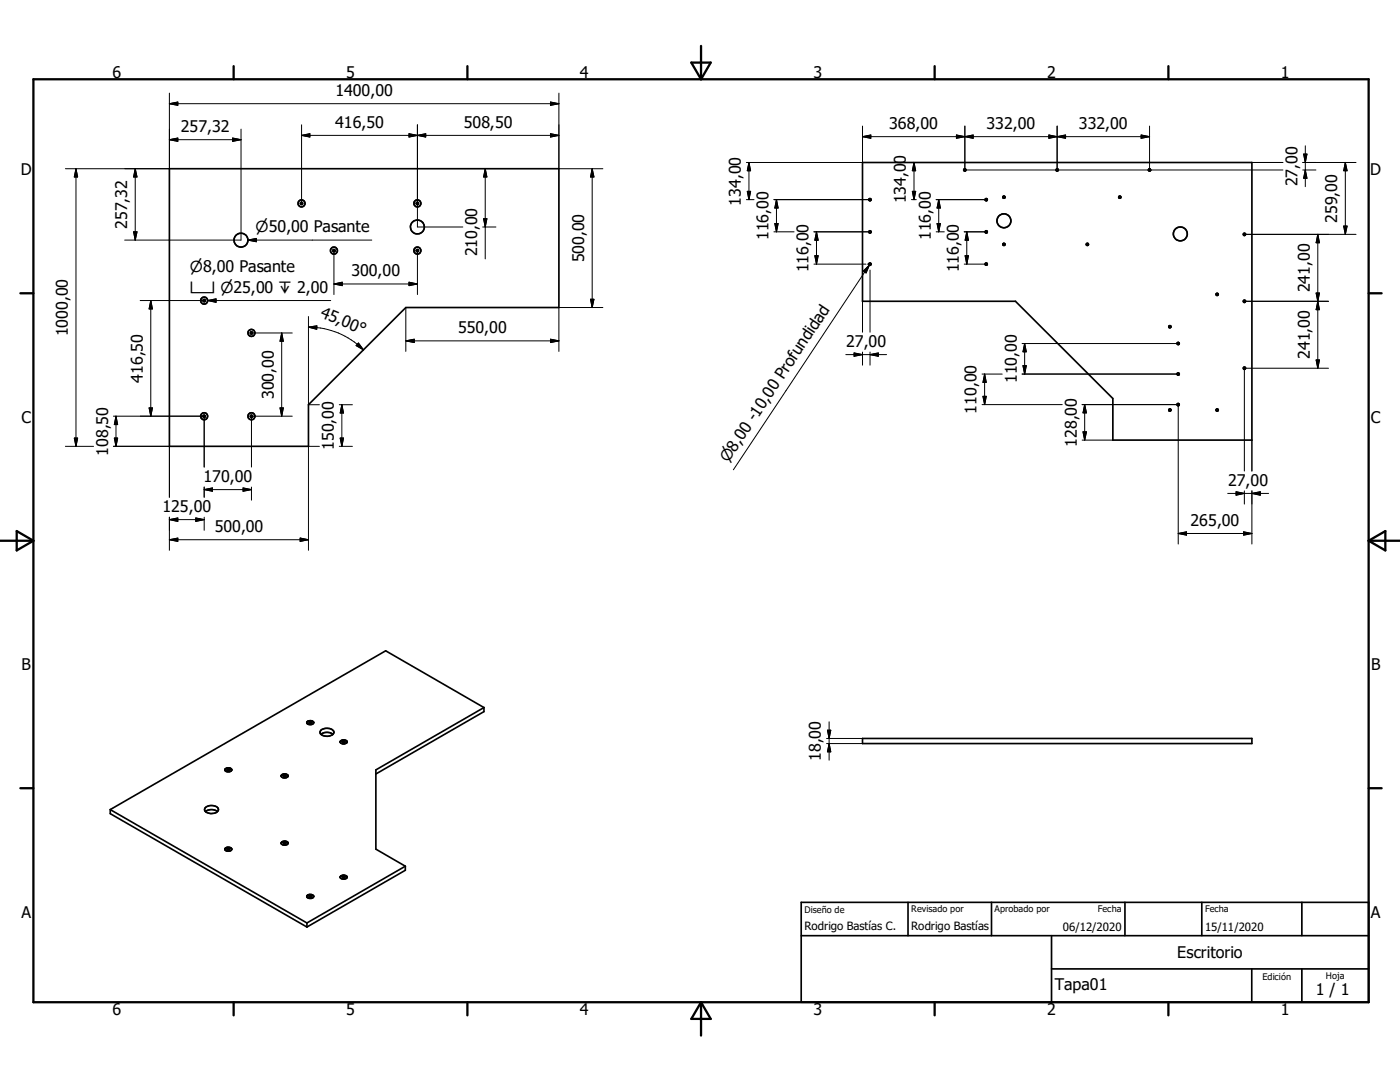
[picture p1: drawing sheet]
<svg xmlns="http://www.w3.org/2000/svg" width="279mm" height="216mm" viewBox="0 0 279 216" stroke-linecap="round" stroke-linejoin="round" font-family="sans-serif">
<g fill="none" stroke="#000" stroke-width=".33">
<path d="M33.8 33.7h77.7v27.7h-30.5l-19.4 19.4v8.3h-27.8zM172.1 32.4h77.7v55.4h-27.7v-8.3l-19.4-19.4h-30.6zM196.7 39.7l.2-.1a.23 .23 0 0 1 .1 .4 .23 .23 0 0 1-.3 0 .23 .23 0 0 1 0-.3zM50 66.3h.3v.3l-.3-.1zM44.9 153.6l.4-.3 .6 .1 .3 .2M45.4 153.6a.21 .21 0 0 1 .2 0 .21 .21 0 0 1 .1 .2h-.3zM46.2 153.6a.75 .75 0 0 0-.7-.4 .75 .75 0 0 0-.6 .5M46.2 153.6a.82 .82 0 0 1-1.3 .1M56.1 154.8a.87 .87 0 0 1 1.4 .1M56.2 154.6a.73 .73 0 0 1 1.3 .3 .81 .81 0 0 1-1.4-.1zM56.6 154.8h.4a.18 .18 0 0 1-.2 .3 .18 .18 0 0 1-.2-.3zM61.2 144.2a.84 .84 0 0 1 1.4 0"/>
<path d="M61.3 144a.73 .73 0 0 1 1.3 .3 .73 .73 0 0 1-.8 .3 .73 .73 0 0 1-.5-.5zM64.1 146.5a2.06 2.06 0 0 1 2.3 0M66.4 146.5a.71 .71 0 0 0 .1-.8 .71 .71 0 0 0-.7-.3 1.45 1.45 0 0 0-1.9 .8l.2 .3M66.4 146.5a1.98 1.98 0 0 1-2.3 0M67.9 148a.98 .98 0 0 1 1.3 0M68.4 148l.4 .1a.19 .19 0 0 1-.2 .2 .19 .19 0 0 1-.2-.3zM69.2 148a.73 .73 0 0 1-.6 .4 .73 .73 0 0 1-.7-.4M69.3 148a.8 .8 0 0 0-1.4 .1M96.6 141.2l-21.6 12.4v15.8l5.9 3.4M96.6 141.2l-19.6-11.3-55 31.6M96.6 141.2v.8l-21.6 12.4M172.1 147.4h77.7v1h-77.7z"/>
<path d="M22 161.5v.9l39.3 22.6M22 161.5l39.3 22.7M41 161.2a1.8 1.8 0 0 1 2.6 .2 1.07 1.07 0 0 1-1.3 .9 1.04 1.04 0 0 1-1.4-1zM41 162a1.94 1.94 0 0 1 2.4 0M44.9 169.5a.83 .83 0 0 1 1.3 0M45 169.2a.73 .73 0 0 1 1.2 .4 .81 .81 0 0 1-1.3-.2zM45.4 169.4l.3 .1a.17 .17 0 0 1-.1 .2 .18 .18 0 0 1-.2-.3zM56.1 168.1a.81 .81 0 0 1 1.4 .2 .8 .8 0 0 1-1.4-.1zM56.6 168.3l.4-.1a.21 .21 0 0 1-.1 .3 .21 .21 0 0 1-.3-.1zM57.5 168.2l-.5-.3h-.4l-.5 .4M61.2 178.9a.83 .83 0 0 1 1.4 0M61.3 178.7a.73 .73 0 0 1 1.3 .3 .73 .73 0 0 1-.8 .3 .73 .73 0 0 1-.5-.5z"/>
<path d="M67.9 175a.98 .98 0 0 1 1.3 0M68.4 175l.4 .1a.19 .19 0 0 1-.2 .1 .19 .19 0 0 1-.2-.2zM69.3 175a.74 .74 0 0 1-.7 .4 .74 .74 0 0 1-.7-.4M69.3 175a.8 .8 0 0 0-1.4 .1M80.9 172.8v.9l-19.6 11.3M80.9 172.8l-19.6 11.4M61.3 184.2v.8M159.9 186.7h113.2M159.9 180.1h113.2v19.9h-113.2zM181.2 180.1v6.6M197.9 180.1v6.6M209.9 193.3h63.2"/>
<path d="M209.9 186.7v13.3M224.5 180.1v6.6M239.8 180.1v6.6M249.8 193.3v6.7M259.8 180.1v6.6M259.8 193.3v6.7"/>
<circle cx="173.6" cy="39.8" r=".22"/>
<circle cx="192.5" cy="33.9" r=".22"/>
<circle cx="200.4" cy="39.3" r=".22"/>
<circle cx="211" cy="33.9" r=".22"/>
<circle cx="223.5" cy="39.3" r=".22"/>
<circle cx="229.4" cy="33.9" r=".22"/>
<circle cx="40.7" cy="60" r=".23"/>
<circle cx="40.7" cy="60" r=".69"/>
<circle cx="48.1" cy="47.9" r="1.38"/>
<circle cx="60.2" cy="40.6" r=".69"/>
<circle cx="60.2" cy="40.6" r=".22"/>
<circle cx="66.6" cy="50" r=".23"/>
<circle cx="66.7" cy="50" r=".7"/>
<circle cx="83.3" cy="40.6" r=".22"/>
<circle cx="83.3" cy="50" r=".69"/>
<circle cx="83.3" cy="45.3" r="1.39"/>
<circle cx="83.3" cy="50" r=".22"/>
<circle cx="83.3" cy="40.6" r=".69"/>
<circle cx="173.6" cy="46.3" r=".23"/>
<circle cx="173.6" cy="52.7" r=".22"/>
<circle cx="196.8" cy="46.3" r=".22"/>
<circle cx="196.8" cy="52.7" r=".22"/>
<circle cx="200.4" cy="44" r="1.39"/>
<circle cx="200.4" cy="48.8" r=".22"/>
<circle cx="217" cy="48.8" r=".22"/>
<circle cx="235.6" cy="46.7" r="1.38"/>
<circle cx="242.9" cy="58.7" r=".22"/>
<circle cx="248.4" cy="46.8" r=".23"/>
<circle cx="50.2" cy="66.4" r=".69"/>
<circle cx="233.5" cy="65.2" r=".22"/>
<circle cx="235.1" cy="74.6" r=".22"/>
<circle cx="235.1" cy="68.5" r=".22"/>
<circle cx="248.4" cy="60.1" r=".22"/>
<circle cx="248.4" cy="73.5" r=".23"/>
<circle cx="40.7" cy="83.1" r=".69"/>
<circle cx="40.7" cy="83.1" r=".22"/>
<circle cx="50.2" cy="83.1" r=".22"/>
<circle cx="50.2" cy="83.1" r=".69"/>
<circle cx="233.5" cy="81.8" r=".22"/>
<circle cx="235.1" cy="80.7" r=".23"/>
<circle cx="242.9" cy="81.8" r=".22"/>
<circle cx="61.9" cy="144.2" r=".18"/>
<circle cx="61.9" cy="178.9" r=".18"/>
</g>
<g fill="none" stroke="#000" stroke-width=".46">
<path d="M6.7 15.8h266.4v184.2h-266.4zM46.6 13.2v2.6M93.3 13.2v2.6M138 12.5h3.8l-1.9 3.3zM139.9 9.2v6.6M186.5 13.2v2.6M233.2 13.2v2.6M4.1 58.5h2.6M273.1 58.5h2.6M0 107.9h6.7M3.3 106l3.4 1.9-3.4 1.9zM273.1 107.9h6.3"/>
<path d="M273.1 107.9l3.4-1.9v3.8zM4.1 157.3h2.6M273.1 157.3h2.6M46.6 200v2.6M93.3 200v2.6M139.9 200v6.6M139.9 200l1.9 3.3h-3.8zM186.5 200v2.6M233.2 200v2.6"/>
</g>
<g fill="none" stroke="#000" stroke-width=".2">
<path d="M33.8 18.6v15.1h-20.8M111.5 18.6v15.1h8.8M15.2 33.7l.3 1.6h-.7zM15.2 33.7v55.4M27 33.7l.3 1.6h-.6zM27 33.7v14.2M33.8 20.7l1.7-.3v.6zM33.8 27.9l1.7-.4v.7zM33.8 20.7h77.7M33.8 27.9h14.3M46.4 27.5l1.7 .4-1.7 .3zM48.1 25.8v22.1h-23.2"/>
<path d="M60.2 27h51.3M60.2 27l1.6-.3v.6zM60.2 24.9v15.7M81.6 26.7l3.4 .6v-.6l-3.4 .6zM83.3 24.9v20.4h9.1M96.8 33.7l.4 1.6h-.7zM96.8 33.7v18M109.9 20.4l1.6 .3-1.6 .3zM109.9 26.7l1.6 .3-1.6 .3zM118.2 33.7v27.7M118.2 33.7l.3 1.6h-.6zM149 39.8h1.5"/>
<path d="M149.1 38.2h.7l-.3 1.6zM149.5 32.4v7.4M149.5 32.4l.3 1.7h-.7zM154.5 39.8h19.1M155 39.8v6.5M155 39.8l.3 1.7h-.7zM172.1 27.3h57.3M172.1 27.3l1.7-.4v.7zM172.1 25.2v7.2h-23.1M181.9 39.8h1M182.1 38.2h.6l-.3 1.6zM182.4 32.4l.3 1.7h-.6z"/>
<path d="M182.4 32.4v7.4M186.8 39.8h10M187.3 39.8l.4 1.7h-.7zM187.3 39.8v6.5M190.9 26.9l3.3 .7v-.7l-3.3 .7zM192.6 25.2v8.7h63.4M209.3 26.9l1.7 .4-1.7 .3zM211 25.2v8.7M211 27.3l1.7-.4v.7zM227.7 26.9l1.7 .4-1.7 .3zM229.4 25.2v8.7M249.8 32.4h6.2"/>
<path d="M260 32.4h10.6M260 33.9h2.6M260.2 30.7h.6l-.3 1.7zM260.5 29.1v8.1M260.5 33.9l.3 1.7h-.6zM268.5 32.4l.3 1.7h-.6zM268.5 32.4v14.4M26.7 46.3h.6l-.3 1.6zM28 60h12.8M30.1 60v23M30.1 60l.3 1.6h-.6zM41.4 60h24.6"/>
<path d="M41.4 60l1.7-.4v.7zM49.5 47.9h24.7M49.5 47.9l1.7-.3v.6zM66.6 56.7h16.7M66.6 56.7l1.7-.4v.7zM66.6 50v8.8M81.6 56.3l1.7 .4-1.7 .3zM83.3 50v8.8M96.3 45.3h2.7M96.5 43.6h.7l-.4 1.7zM117.9 59.7h.6l-.3 1.7zM154.5 46.3h4"/>
<path d="M154.6 44.6h.7l-.3 1.7zM162.4 46.3h11.2M162.4 52.7h10.4M162.6 51h.7l-.4 1.7zM162.9 46.3v6.4M162.9 46.3l.4 1.6h-.7zM172.3 54.1l1.2-1.2-.7 1.6zM173.1 52.7h.5v.3M173.5 52.9l-27.1 40.8M173.6 53.9v12.4M186.8 46.3h1.7M187 44.6h.7l-.4 1.7z"/>
<path d="M192.4 46.3h4.4M192.4 52.7h4.4M192.6 51h.7l-.4 1.7zM192.9 46.3l.4 1.6h-.7zM192.9 46.3v6.4M248.3 46.8h22.3M262.7 58.5h.6l-.3 1.6zM263 46.8v26.7M263 46.8l.3 1.6h-.6zM268.2 45.1h.6l-.3 1.7zM50.2 66.4h8.1M56.2 66.4v16.6"/>
<path d="M56.2 66.4l.3 1.7h-.6zM61.6 63.2v17.6h2.1M61.6 65.3a15.4 15.4 0 0 1 10.9 4.5M61.6 65.3l1.6-.3v.7zM71.5 68.4l1 1.4-1.4-.8zM81 68h30.5M81 68l1.7-.3v.6zM81 61.4v8.7M109.9 67.7l1.6 .3-1.6 .3zM120.3 61.4h-8.8v8.7M168.8 70.8h8.1M170.5 70.4l1.6 .4-1.6 .3z"/>
<path d="M172.1 60.1v6.2M172.1 70.2v2.7M173.6 70.8l1.7-.4v.7zM173.6 70.2v2.7M196 74.6h4M196.2 79.1h.6l-.3 1.6zM196.5 74.6v6.1M196.5 74.6l.3 1.7h-.6zM204 74.6h31.1M204 68.5h31.1M204.2 73h.6l-.3 1.6zM204.5 68.5v6.1"/>
<path d="M204.5 68.5l.3 1.7h-.6zM248.3 60.1h16.8M262.7 71.8h.6l-.3 1.7zM263 60.1l.3 1.7h-.6zM265.1 73.5h-16.8v20.5M13 89.1h5.7M14.8 87.4h.7l-.3 1.7zM22.6 89.1h11.2v10.1M22.6 83h18.2v10.2M22.8 87.4h.7l-.4 1.7zM23.1 83v6.1M23.1 83l.4 1.7h-.7z"/>
<path d="M29.8 81.4h.6l-.3 1.6zM40.8 97.2v2M40.8 97.7h9.4M40.8 97.7l1.6-.3v.6zM48.5 97.4l1.7 .3-1.7 .3zM50.2 97.2v2.6M55.9 81.4h.6l-.3 1.6zM58.3 83h-8.1v10.2M63.7 89.1h-2.1v20.7M67.7 80.8h2.6M67.7 89.1h2.6M67.9 87.4h.7l-.4 1.7z"/>
<path d="M68.2 80.8v8.3M68.2 80.8l.4 1.6h-.7zM196 80.7h16M216 80.7h19.1v27.9M216 87.8h6.1M216.1 86.2h.7l-.3 1.6zM216.5 80.7v7.1M216.5 80.7l.3 1.7h-.7zM245 98.5h8.2M246.7 98.1l1.6 .4-1.6 .3zM248.3 97.9v2.7M249.8 98.5l1.7-.4v.7z"/>
<path d="M249.8 87.8v6.2M249.8 97.9v10.7M33.8 107.7h27.8M33.8 107.7l1.7-.3v.6zM33.8 103.7l1.7-.3v.6zM33.8 103.2v6.6M33.8 103.7h7M39.1 103.4l1.7 .3-1.7 .3zM40.8 103.2v2.6M59.9 107.4l1.7 .3-1.7 .3zM235.1 106.5h14.7M235.1 106.5l1.7-.4v.7z"/>
<path d="M248.2 106.1l1.6 .4-1.6 .3zM165 148.4h7.1M165 147.4h7.1M165.1 145.7h.7l-.3 1.7zM165.5 144v7.7M165.5 148.4l.3 1.6h-.7z"/>
</g>
<g fill="#000" stroke="#000" stroke-width=".2">
<path d="M15.2 33.7l.3 1.6h-.7zM27 33.7l.3 1.6h-.6zM33.8 20.7l1.7-.3v.6zM33.8 27.9l1.7-.4v.7zM46.4 27.5l1.7 .4-1.7 .3zM60.2 27l1.6-.3v.6zM81.6 26.7l1.7 .3-1.7 .3zM83.3 27l1.7-.3v.6zM96.8 33.7l.4 1.6h-.7zM109.9 26.7l1.6 .3-1.6 .3zM109.9 20.4l1.6 .3-1.6 .3zM118.2 33.7l.3 1.6h-.6z"/>
<path d="M149.1 38.2h.7l-.3 1.6zM149.5 32.4l.3 1.7h-.7zM172.1 27.3l1.7-.4v.7zM182.1 38.2h.6l-.3 1.6zM182.4 32.4l.3 1.7h-.6zM190.9 26.9l1.7 .4-1.7 .3zM192.6 27.3l1.6-.4v.7zM209.3 26.9l1.7 .4-1.7 .3zM211 27.3l1.7-.4v.7zM227.7 26.9l1.7 .4-1.7 .3zM260.2 30.7h.6l-.3 1.7zM260.5 33.9l.3 1.7h-.6z"/>
<path d="M268.5 32.4l.3 1.7h-.6zM26.7 46.3h.6l-.3 1.6zM41.4 60l1.7-.4v.7zM49.5 47.9l1.7-.3v.6zM66.6 56.7l1.7-.4v.7zM81.6 56.3l1.7 .4-1.7 .3zM96.5 43.6h.7l-.4 1.7zM117.9 59.7h.6l-.3 1.7zM154.6 44.6h.7l-.3 1.7zM155 39.8l.3 1.7h-.7zM162.6 51h.7l-.4 1.7zM162.9 46.3l.4 1.6h-.7z"/>
<path d="M172.3 54.1l1.2-1.2-.7 1.6zM187 44.6h.7l-.4 1.7zM187.3 39.8l.4 1.7h-.7zM192.6 51h.7l-.4 1.7zM192.9 46.3l.4 1.6h-.7zM262.7 58.5h.6l-.3 1.6zM263 46.8l.3 1.6h-.6zM268.2 45.1h.6l-.3 1.7zM30.1 60l.3 1.6h-.6zM56.2 66.4l.3 1.7h-.6zM61.6 65.3l1.6-.3v.7zM71.5 68.4l1 1.4-1.4-.8z"/>
<path d="M81 68l1.7-.3v.6zM109.9 67.7l1.6 .3-1.6 .3zM170.5 70.4l1.6 .4-1.6 .3zM173.6 70.8l1.7-.4v.7zM196.2 79.1h.6l-.3 1.6zM196.5 74.6l.3 1.7h-.6zM204.2 73h.6l-.3 1.6zM204.5 68.5l.3 1.7h-.6zM262.7 71.8h.6l-.3 1.7zM263 60.1l.3 1.7h-.6zM14.8 87.4h.7l-.3 1.7zM22.8 87.4h.7l-.4 1.7z"/>
<path d="M23.1 83l.4 1.7h-.7zM29.8 81.4h.6l-.3 1.6zM40.8 97.7l1.6-.3v.6zM48.5 97.4l1.7 .3-1.7 .3zM55.9 81.4h.6l-.3 1.6zM67.9 87.4h.7l-.4 1.7zM68.2 80.8l.4 1.6h-.7zM216.1 86.2h.7l-.3 1.6zM216.5 80.7l.3 1.7h-.7zM246.7 98.1l1.6 .4-1.6 .3zM249.8 98.5l1.7-.4v.7zM33.8 107.7l1.7-.3v.6z"/>
<path d="M33.8 103.7l1.7-.3v.6zM39.1 103.4l1.7 .3-1.7 .3zM59.9 107.4l1.7 .3-1.7 .3zM235.1 106.5l1.7-.4v.7zM248.2 106.1l1.6 .4-1.6 .3zM165.1 145.7h.7l-.3 1.7zM165.5 148.4l.3 1.6h-.7z"/>
</g>
<g font-size="3.2">
<text x="22.5" y="15.6">6</text>
<text x="69.1" y="15.6">5</text>
<text x="115.7" y="15.6">4</text>
<text x="162.3" y="15.6">3</text>
<text x="209" y="15.6">2</text>
<text x="255.6" y="15.6">1</text>
<text x="67" y="19.1">1400,00</text>
<text x="36.1" y="26.3">257,32</text>
<text x="66.9" y="25.4">416,50</text>
<text x="92.6" y="25.4">508,50</text>
<text x="177.5" y="25.7">368,00</text>
<text x="196.9" y="25.7">332,00</text>
<text x="215.3" y="25.7">332,00</text>
<text x="4.1" y="35">D</text>
<text x="273.5" y="35">D</text>
<text x="147.9" y="41" transform="rotate(-90 147.9 41)">134,00</text>
<text x="180.8" y="40.6" transform="rotate(-90 180.8 40.6)">134,00</text>
<text x="258.9" y="37.1" transform="rotate(-90 258.9 37.1)">27,00</text>
<text x="25.4" y="45.6" transform="rotate(-90 25.4 45.6)">257,32</text>
<text x="153.4" y="47.9" transform="rotate(-90 153.4 47.9)">116,00</text>
<text x="185.8" y="47.9" transform="rotate(-90 185.8 47.9)">116,00</text>
<text x="266.9" y="44.4" transform="rotate(-90 266.9 44.4)">259,00</text>
<text x="95.3" y="51.1" transform="rotate(-90 95.3 51.1)">210,00</text>
<text x="116.6" y="52.4" transform="rotate(-90 116.6 52.4)">500,00</text>
<text x="70.1" y="55.1">300,00</text>
<text x="161.3" y="54.4" transform="rotate(-90 161.3 54.4)">116,00</text>
<text x="191.3" y="54.4" transform="rotate(-90 191.3 54.4)">116,00</text>
<text x="261.4" y="58.3" transform="rotate(-90 261.4 58.3)">241,00</text>
<text x="63.8" y="63.2" transform="rotate(22 63.8 63.2)">45,00°</text>
<text x="13.5" y="67.1" transform="rotate(-90 13.5 67.1)">1000,00</text>
<text x="91.4" y="66.5">550,00</text>
<text x="168.9" y="69.2">27,00</text>
<text x="261.4" y="71.7" transform="rotate(-90 261.4 71.7)">241,00</text>
<text x="28.5" y="76.4" transform="rotate(-90 28.5 76.4)">416,50</text>
<text x="156.3" y="75.8" transform="rotate(-56 156.3 75.8)">Profundi ad</text>
<text x="202.9" y="76.5" transform="rotate(-90 202.9 76.5)">110,00</text>
<text x="54.7" y="79.6" transform="rotate(-90 54.7 79.6)">300,00</text>
<text x="194.9" y="82.5" transform="rotate(-90 194.9 82.5)">110,00</text>
<text x="4.3" y="84.4">C</text>
<text x="66.6" y="89.8" transform="rotate(-90 66.6 89.8)">150,00</text>
<text x="150.8" y="84.3" transform="rotate(-56 150.8 84.3)">-10,0</text>
<text x="214.9" y="89.2" transform="rotate(-90 214.9 89.2)">128,00</text>
<text x="273.6" y="84.4">C</text>
<text x="21.6" y="90.9" transform="rotate(-90 21.6 90.9)">108,50</text>
<text x="40.6" y="96.1">170,00</text>
<text x="245.1" y="96.9">27,00</text>
<text x="32.4" y="102.1">125,00</text>
<text x="42.8" y="106.1">500,00</text>
<text x="237.6" y="104.9">265,00</text>
<text x="4.3" y="133.7">B</text>
<text x="273.6" y="133.7">B</text>
<text x="163.8" y="151.8" transform="rotate(-90 163.8 151.8)">18,00</text>
<text x="4.3" y="183.1">A</text>
<text x="273.6" y="183.1">A</text>
<text x="235" y="191.1">Escritorio</text>
<text x="210.5" y="197.5">Tapa01</text>
<text x="22.5" y="202.6">6</text>
<text x="69.1" y="202.6">5</text>
<text x="115.7" y="202.6">4</text>
<text x="162.3" y="202.6">3</text>
<text x="209" y="202.6">2</text>
<text x="255.6" y="202.6">1</text>
<text x="262.6" y="198.6">1 / 1</text>
</g>
<g font-size="3">
<text x="51" y="46.4">n50,00 Pasante</text>
<text x="37.9" y="54.3">n8,00 Pasante</text>
<text x="37.9" y="58.4">v n25,00 x 2,00</text>
<text x="145.3" y="92.5" transform="rotate(-56 145.3 92.5)">n8,0</text>
</g>
<g font-size="2.3">
<text x="160.5" y="185.5">Rodrigo Bastías C.</text>
<text x="181.9" y="185.5">Rodrigo Bastías</text>
<text x="212.1" y="185.7">06/12/2020</text>
<text x="240.5" y="185.7">15/11/2020</text>
</g>
<g font-size="1.8">
<text x="160.5" y="182.2">Diseño de</text>
<text x="181.9" y="182.1">Revisado por</text>
<text x="198.5" y="182.1">Aprobado por</text>
<text x="219.1" y="182.1">Fecha</text>
<text x="240.5" y="182.1">Fecha</text>
<text x="252" y="195.5">Edición</text>
<text x="264.6" y="195.3">Hoja</text>
</g>
</svg>
